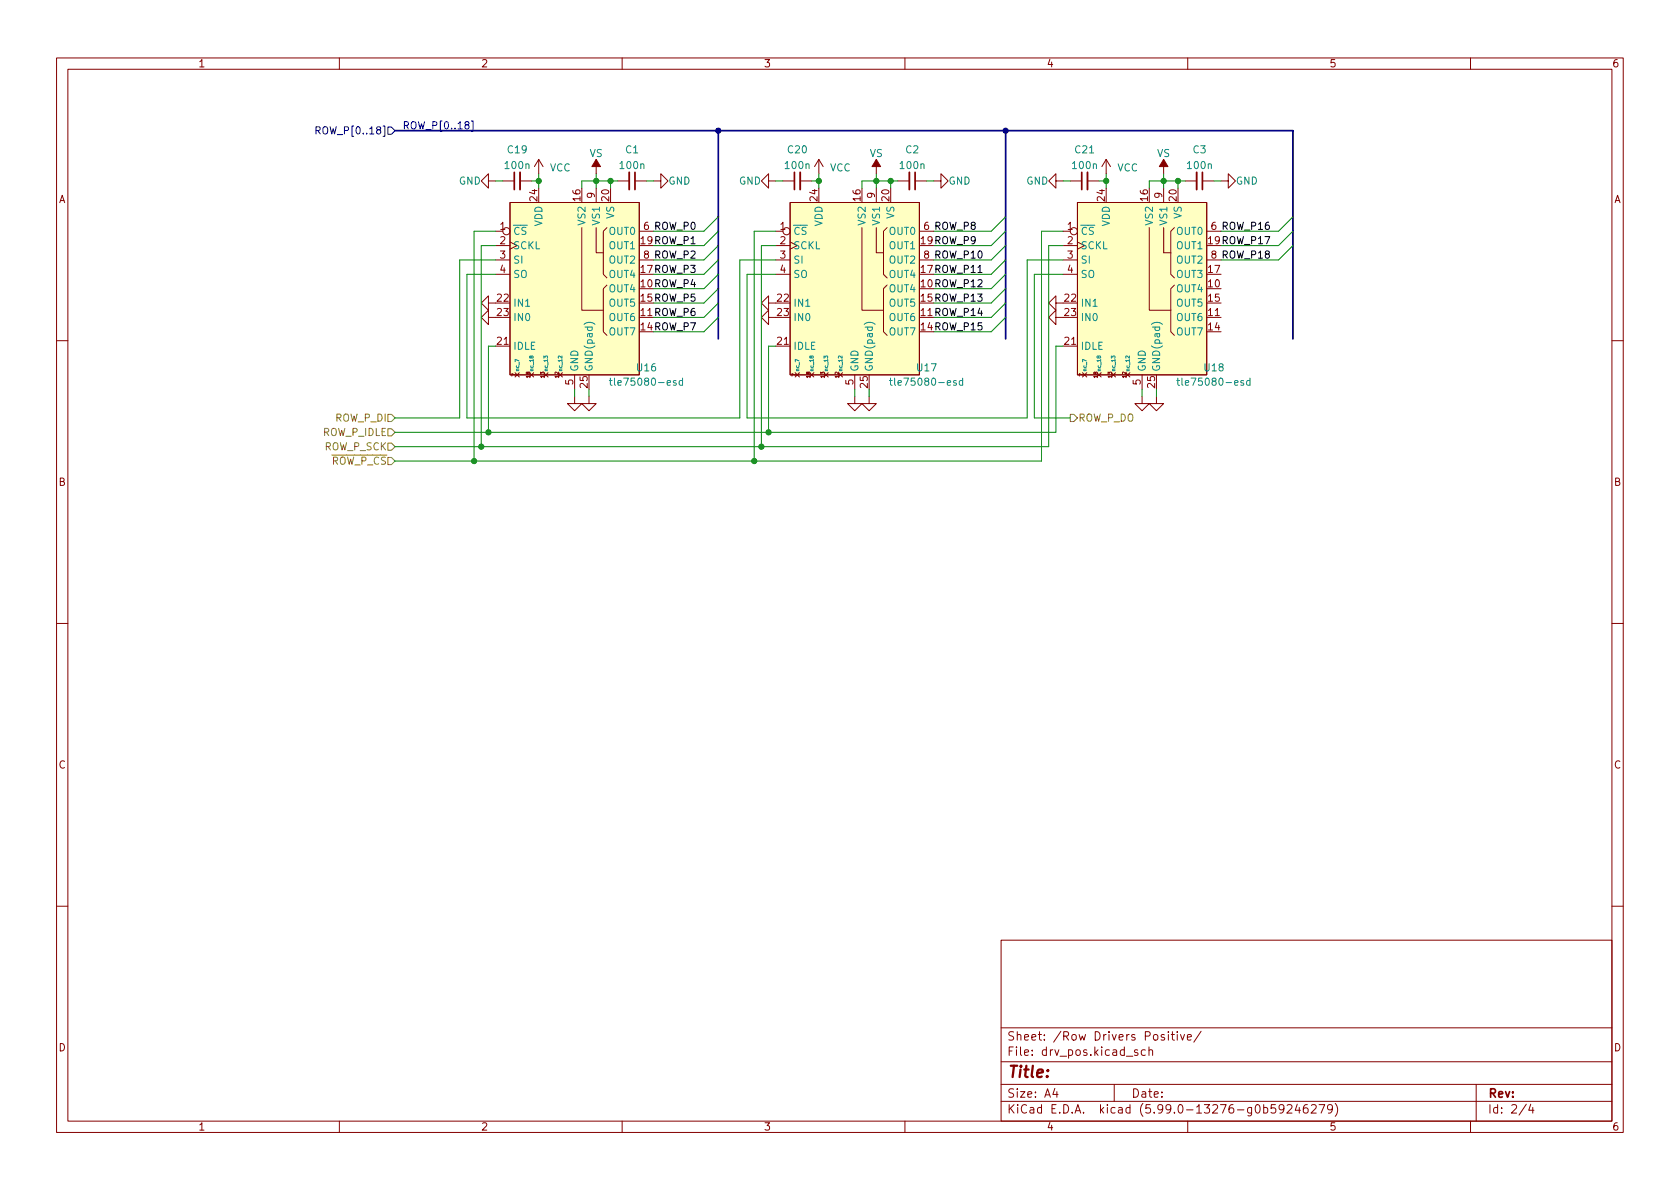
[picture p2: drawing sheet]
<svg xmlns="http://www.w3.org/2000/svg" width="297mm" height="210mm" viewBox="0 0 297 210" stroke-linecap="round" stroke-linejoin="round" font-family="sans-serif">
<g fill="none" stroke="#840000" stroke-width=".18">
<path d="M10 10.2h277v190.1h-277zM12 12.2h273v186.1h-273zM60 10.2v2M110 10.2v2M160 10.2v2M210 10.2v2M260 10.2v2M86.4 32v-1.3l-1.3 1.3 1.3 1.3v-1.3h1.2M88.9 32h2M90.2 35.8h22.8v30.5h-22.8zM91.9 32h2.1M95.2 28.2l-.7 1.3"/>
<path d="M95.2 28.2v2.5M95.2 28.2l.8 1.3M105.4 28.2v2.5M105.4 33.3v2.5M109.2 32h2.1M112.3 32h2M115.6 32h1.2v-1.3l1.3 1.3-1.3 1.3v-1.3M135.9 32v-1.3l-1.3 1.3 1.3 1.3v-1.3h1.3M138.4 32h2.1M139.7 35.8h22.9v30.5h-22.9zM141.5 32h2M144.8 28.2l-.8 1.3"/>
<path d="M144.8 28.2v2.5M144.8 28.2l.7 1.3M154.9 28.2v2.5M154.9 33.3v2.5M158.7 32h2.1M161.8 32h2M165.1 32h1.3v-1.3l1.2 1.3-1.2 1.3v-1.3M186.7 32v-1.3l-1.3 1.3 1.3 1.3v-1.3h1.3M189.2 32h2.1M190.5 35.8h22.9v30.5h-22.9zM192.3 32h2M195.6 28.2l-.8 1.3"/>
<path d="M195.6 28.2v2.5M195.6 28.2l.7 1.3M205.7 28.2v2.5M205.7 33.3v2.5M209.5 32h2.1M212.6 32h2M215.9 32h1.3v-1.3l1.2 1.3-1.2 1.3v-1.3M86.4 53.6v-1.3l-1.3 1.3 1.3 1.3v-1.3h1.2M86.4 56.1v-1.2l-1.3 1.2 1.3 1.3v-1.3h1.2M87.6 40.9h1.3M87.6 43.4h2.6M87.6 46h2.6"/>
<path d="M87.6 48.5h2.6M102.9 40.3v14.6h3.8M105.4 40.3v4.4h1.3M107.3 50.4l-.6 .6v7.7l.6 .6M107.3 40.3l-.6 .6v7.6l.6 .6M113 40.9h2.6M113 46h2.6M135.9 56.1v-1.2l-1.3 1.2 1.3 1.3v-1.3h1.3M135.9 53.6v-1.3l-1.3 1.3 1.3 1.3v-1.3h1.3M137.2 40.9h1.2M137.2 43.4h2.5M137.2 46h2.5"/>
<path d="M137.2 48.5h2.5M152.4 40.3v14.6h3.8M154.9 40.3v4.4h1.3M156.8 50.4l-.6 .6v7.7l.6 .6M156.8 40.3l-.6 .6v7.6l.6 .6M162.6 40.9h2.5M162.6 46h2.5M186.7 53.6v-1.3l-1.3 1.3 1.3 1.3v-1.3h1.3M186.7 56.1v-1.2l-1.3 1.2 1.3 1.3v-1.3h1.3M188 40.9h1.2M188 43.4h2.5M188 46h2.5"/>
<path d="M188 48.5h2.5M203.2 40.3v14.6h3.8M205.7 40.3v4.4h1.3M207.6 50.4l-.6 .6v7.7l.6 .6M207.6 40.3l-.6 .6v7.6l.6 .6M213.4 40.9h2.5M213.4 46h2.5M213.4 56.1h2.5M10 60.2h2M87.6 61.2h2.6M91.1 65.9l.7 .8M91.8 65.9l-.7 .8"/>
<path d="M93.6 65.9l.8 .8M94.4 65.9l-.8 .8M96.1 65.9l.8 .8M96.9 65.9l-.8 .8M98.7 65.9l.7 .8M99.4 65.9l-.7 .8M101.6 70.1v1.3h1.3l-1.3 1.2-1.3-1.2h1.3M101.6 66.3v2.5M104.1 70.1v1.3h1.3l-1.3 1.2-1.2-1.2h1.2M137.2 61.2h2.5M140.6 65.9l.8 .8M141.4 65.9l-.8 .8"/>
<path d="M143.1 65.9l.8 .8M143.9 65.9l-.8 .8M145.7 65.9l.7 .8M146.4 65.9l-.7 .8M148.2 65.9l.8 .8M149 65.9l-.8 .8M151.1 70.1v1.3h1.3l-1.3 1.2-1.2-1.2h1.2M151.1 66.3v2.5M153.7 70.1v1.3h1.2l-1.2 1.2-1.3-1.2h1.3M188 61.2h2.5M191.4 65.9l.8 .8M192.2 65.9l-.8 .8"/>
<path d="M193.9 65.9l.8 .8M194.7 65.9l-.8 .8M196.5 65.9l.7 .8M197.2 65.9l-.7 .8M199 65.9l.8 .8M199.8 65.9l-.8 .8M201.9 70.1v1.3h1.3l-1.3 1.2-1.2-1.2h1.2M201.9 66.3v2.5M204.5 70.1v1.3h1.2l-1.2 1.2-1.3-1.2h1.3M285 60.2h2M10 110.2h2M285 110.2h2"/>
<path d="M10 160.2h2M177 166.3h108v32h-108zM285 160.2h2M60 198.3v2M110 198.3v2M160 198.3v2M177 194.8h108M177 191.8h108M177 187.8h108M177 181.8h108M186.5 192.5l-.4 1h1M186.9 193v1"/>
<path d="M197 191.8v3M201.1 185.7l-.3-.1-.2 .2v.3l.5 .1v.4h-.5M202.5 185.7l-.4-.1-.3 .3v.4l.1 .3h.6M203.1 185.8l.3-.2 .3 .1 .1 .9M203.1 185.1v1.5M205.9 183l-.4-.1-.2 .2 .1 .3 .5 .1v.4h-.6M206.6 182.4v.2M206.6 182.9v1M207.1 182.9h.5M207.3 182.4v1.3l.3 .2M208.1 182.4v.2M208.1 182.9v1"/>
<path d="M208.7 182.9l.4 1 .3-1M209.9 183.4l.7-.1v-.3l-.5-.1-.2 .2 .1 .8h.6M210 198.3v2M212.4 182.4l-1.3 1.9M225.5 195.3h-.7l-.1 .7 .2-.1 .5 .1 .2 .2-.1 .5-.2 .1-.6-.1M227 196l-.3 .3h-.3l-.3-.3 .2-.6 .4-.1 .2 .2a.99 .99 0 0 1-.3 1.3h-.3M227.6 195.5l.5-.2 .3 .2v.3l-.9 1h.9M229.4 195.3l-.4 1h.9M229.7 195.8v1M231.1 195.3a.59 .59 0 0 0-.7 .7v.5l.2 .3h.4l.2-.1 .1-.5-.2-.2-.4-.1-.3 .3M231.9 195.5l.5-.2 .2 .2 .1 .3-.9 1h.9M233.2 195.3h1l-.6 1.5"/>
<path d="M235.6 196l-.3 .3h-.3l-.3-.3 .2-.6 .4-.1 .2 .2a.99 .99 0 0 1-.4 1.3h-.2M236.1 195.1a1.72 1.72 0 0 1 0 2.3M260 198.3v2M261 191.8v6.5M269.9 195.3l-1.3 1.9M270.6 195.3l-.3 1h.9M271 195.8v1"/>
<circle cx="89.5" cy="40.9" r=".63"/>
<circle cx="139.1" cy="40.9" r=".63"/>
<circle cx="189.9" cy="40.9" r=".63"/>
</g>
<g fill="#ffffc2" stroke="#ffffc2" stroke-width=".18">
<path d="M139.7 35.8h22.9v30.5h-22.9z"/>
<path d="M190.5 35.8h22.9v30.5h-22.9z"/>
<path d="M90.2 35.8h22.8v30.5h-22.8z"/>
</g>
<g fill="none" stroke="#008484" stroke-width=".18">
<path d="M103.3 57.4a1.46 1.46 0 0 1 1.9 0M152.8 57.4a1.46 1.46 0 0 1 1.9 0M203.6 57.4a1.46 1.46 0 0 1 1.9 0M93.9 63.1l.3-.1v.3a.27 .27 0 0 1-.3 0 .27 .27 0 0 1-.1-.3h-.1l-.1 .2 .1 .1 .2-.1M96.2 63.4v-.5l.2 .3 .1-.2h.3v.4M99.4 62.9v.5l-.5-.5-.2 .2 .1 .2M107.7 67.3h.5M107.9 66.9v1.1l.3 .1M120.7 67.3h-.4l-.2 .2 .1 .6h.5M120.7 66.9v1.2M143.4 63.1l.3-.1v.3a.27 .27 0 0 1-.2 0 .27 .27 0 0 1-.1-.3h-.2v.2l.1 .1 .1-.1M145.7 63.4v-.5l.2 .3 .1-.2h.3v.4"/>
<path d="M148.9 62.9v.5l-.5-.5-.2 .2 .1 .2M157.3 67.3h.5M157.4 66.9v1.1l.4 .1M170.2 67.3h-.4l-.2 .2 .1 .6h.5M170.2 66.9v1.2M194.2 63.1l.3-.1v.3a.27 .27 0 0 1-.2 0 .27 .27 0 0 1-.1-.3h-.2v.2l.1 .1 .1-.1M196.5 63.4v-.5l.2 .3 .1-.2h.3v.4M199.7 62.9v.5l-.5-.5-.2 .2 .1 .2M208.1 67.3h.5M208.2 66.9v1.1l.4 .1M221 67.3h-.4l-.2 .2 .1 .6h.5M221 66.9v1.2"/>
</g>
<path d="M91.9 30.5v3M111.3 30.5v3M141.5 30.5v3M160.8 30.5v3M192.3 30.5v3M211.6 30.5v3" fill="none" stroke="#840000" stroke-width=".33"/>
<path d="M90.9 30.5v3M112.3 30.5v3M140.5 30.5v3M161.8 30.5v3M191.3 30.5v3M212.6 30.5v3" fill="none" stroke="#840000" stroke-width=".3"/>
<g fill="#840000" stroke="#840000" stroke-width=".18">
<path d="M205.7 28.2l.8 1.3h-1.5z"/>
<path d="M154.9 28.2l.8 1.3h-1.5z"/>
<path d="M105.4 28.2l.8 1.3h-1.6z"/>
</g>
<path d="M68.6 78.4h.6l.6 .6-.6 .6h-.6zM68.6 73.3h.6l.6 .6-.6 .6h-.6zM68.6 75.8h.6l.6 .6-.6 .7h-.6zM189.2 73.3h.7l.6 .6-.6 .6h-.7z" fill="none" stroke="#848400" stroke-width=".18"/>
<path d="M55.9 23.1l.6-.1 .1-.2-.1-.3-.6-.1v1.3M56.2 23.1l.4 .6M68.6 22.5h.6l.6 .6-.6 .6h-.6z" fill="none" stroke="#000084" stroke-width=".18"/>
<path d="M83.4 21.4h.3v1.8h-.3" fill="none" stroke="#0000c2" stroke-width=".18"/>
<path d="M69.8 23.1h158.8v36.8M127 23.1v36.8M177.8 23.1v36.8" fill="none" stroke="#000084" stroke-width=".3"/>
<g fill="none" stroke="#008400" stroke-width=".18">
<path d="M87.6 32h1.3M94 32h1.2M95.2 30.7v2.6M105.4 30.7v2.6M107.9 32v1.3M109.2 32h-6.3v1.3M114.3 32h1.3M127 38.3l-2.5 2.6h-8.9M137.2 32h1.2M143.5 32h1.3M144.8 30.7v2.6M154.9 30.7v2.6"/>
<path d="M157.5 32v1.3M158.7 32h-6.3v1.3M163.8 32h1.3M177.8 38.3l-2.5 2.6h-10.2M188 32h1.2M194.3 32h1.3M195.6 30.7v2.6M205.7 30.7v2.6M208.3 32v1.3M209.5 32h-6.3v1.3M214.6 32h1.3M228.6 38.3l-2.5 2.6h-10.2"/>
<path d="M87.6 46h-6.3v27.9h-11.5M87.6 43.4h-2.5v35.6M87.6 40.9h-3.8v40.6M127 48.5l-2.5 2.5h-8.9M127 46l-2.5 2.5h-8.9M127 40.9l-2.5 2.5h-8.9M127 53.6l-2.5 2.5h-8.9M127 43.4l-2.5 2.6h-8.9M127 56.1l-2.5 2.6h-8.9M127 51l-2.5 2.6h-8.9M137.2 46h-6.4v27.9h-48.3v-25.4h5.1M137.2 43.4h-2.6v35.6"/>
<path d="M137.2 40.9h-3.9v40.6M177.8 48.5l-2.5 2.5h-10.2M177.8 46l-2.5 2.5h-10.2M177.8 40.9l-2.5 2.5h-10.2M177.8 53.6l-2.5 2.5h-10.2M177.8 43.4l-2.5 2.6h-10.2M177.8 56.1l-2.5 2.6h-10.2M177.8 51l-2.5 2.6h-10.2M188 46h-6.4v27.9h-49.5v-25.4h5.1M188 48.5h-5.1v25.4h6.3M188 43.4h-2.6v35.6h-115.6M188 40.9h-3.9v40.6h-114.3"/>
<path d="M228.6 40.9l-2.5 2.5h-10.2M228.6 43.4l-2.5 2.6h-10.2M87.6 61.2h-1.2v15.2M101.6 68.8v1.3M104.1 68.8v1.3M137.2 61.2h-1.3v15.2M151.1 68.8v1.3M153.7 68.8v1.3M188 61.2h-1.3v15.2h-116.9M201.9 68.8v1.3M204.5 68.8v1.3"/>
</g>
<g fill="#000084" stroke="#000084" stroke-width=".18">
<circle cx="127" cy="23.1" r=".46"/>
<circle cx="177.8" cy="23.1" r=".46"/>
</g>
<g fill="#008400" stroke="#008400" stroke-width=".18">
<circle cx="133.3" cy="81.5" r=".46"/>
<circle cx="134.6" cy="79" r=".46"/>
<circle cx="107.9" cy="32" r=".46"/>
<circle cx="135.9" cy="76.4" r=".46"/>
<circle cx="144.8" cy="32" r=".46"/>
<circle cx="86.4" cy="76.4" r=".46"/>
<circle cx="85.1" cy="79" r=".46"/>
<circle cx="83.8" cy="81.5" r=".46"/>
<circle cx="208.3" cy="32" r=".46"/>
<circle cx="205.7" cy="32" r=".46"/>
<circle cx="154.9" cy="32" r=".46"/>
<circle cx="157.5" cy="32" r=".46"/>
<circle cx="95.2" cy="32" r=".46"/>
<circle cx="105.4" cy="32" r=".46"/>
<circle cx="195.6" cy="32" r=".46"/>
</g>
<text font-size="2.8" fill="#840000" x="178" y="190.6">Title:</text>
<g font-size="2.1" fill="#840000">
<text x="178" y="184">Sheet: /Row Drivers Positive/</text>
<text x="178" y="186.7">File: drv_pos.kicad_sch</text>
<text x="178" y="196.9">KiCad E.D.A. kicad (5.99.0-13276-g0b59246279)</text>
<text x="178" y="194.1">Size: A4</text>
<text x="200" y="194.1">Date:</text>
<text x="263" y="194.1">Rev:</text>
<text x="263" y="196.9">Id: 2/4</text>
</g>
<g font-size="1.8" fill="#840000">
<text x="35" y="11.9">1</text>
<text x="85" y="11.9">2</text>
<text x="135" y="11.9">3</text>
<text x="185" y="11.9">4</text>
<text x="235" y="11.9">5</text>
<text x="285" y="11.9">6</text>
<text x="10.3" y="35.9">A</text>
<text x="95" y="35.5" transform="rotate(-90 95 35.5)">24</text>
<text x="102.6" y="35.5" transform="rotate(-90 102.6 35.5)">16</text>
<text x="105.2" y="35" transform="rotate(-90 105.2 35)">9</text>
<text x="107.7" y="35.5" transform="rotate(-90 107.7 35.5)">20</text>
<text x="144.5" y="35.5" transform="rotate(-90 144.5 35.5)">24</text>
<text x="152.1" y="35.5" transform="rotate(-90 152.1 35.5)">16</text>
<text x="154.7" y="35" transform="rotate(-90 154.7 35)">9</text>
<text x="157.2" y="35.5" transform="rotate(-90 157.2 35.5)">20</text>
<text x="195.3" y="35.5" transform="rotate(-90 195.3 35.5)">24</text>
<text x="202.9" y="35.5" transform="rotate(-90 202.9 35.5)">16</text>
<text x="205.5" y="35" transform="rotate(-90 205.5 35)">9</text>
<text x="208" y="35.5" transform="rotate(-90 208 35.5)">20</text>
<text x="285.3" y="35.9">A</text>
<text x="88.4" y="40.6">1</text>
<text x="137.9" y="40.6">1</text>
<text x="188.7" y="40.6">1</text>
<text x="88.4" y="43.2">2</text>
<text x="88.4" y="45.7">3</text>
<text x="137.9" y="43.2">2</text>
<text x="137.9" y="45.7">3</text>
<text x="188.7" y="43.2">2</text>
<text x="188.7" y="45.7">3</text>
<text x="87.9" y="53.3">22</text>
<text x="88.4" y="48.3">4</text>
<text x="137.4" y="53.3">22</text>
<text x="137.9" y="48.3">4</text>
<text x="188.2" y="53.3">22</text>
<text x="188.7" y="48.3">4</text>
<text x="213.6" y="50.8">10</text>
<text x="213.6" y="53.3">15</text>
<text x="213.6" y="48.3">17</text>
<text x="87.9" y="55.9">23</text>
<text x="137.4" y="55.9">23</text>
<text x="188.2" y="55.9">23</text>
<text x="213.6" y="55.9">11</text>
<text x="213.6" y="58.4">14</text>
<text x="87.9" y="61">21</text>
<text x="137.4" y="61">21</text>
<text x="188.2" y="61">21</text>
<text x="101.3" y="68.1" transform="rotate(-90 101.3 68.1)">5</text>
<text x="103.9" y="68.5" transform="rotate(-90 103.9 68.5)">25</text>
<text x="150.9" y="68.1" transform="rotate(-90 150.9 68.1)">5</text>
<text x="153.4" y="68.5" transform="rotate(-90 153.4 68.5)">25</text>
<text x="201.7" y="68.1" transform="rotate(-90 201.7 68.1)">5</text>
<text x="204.2" y="68.5" transform="rotate(-90 204.2 68.5)">25</text>
<text x="10.3" y="85.9">B</text>
<text x="285.3" y="85.9">B</text>
<text x="10.3" y="135.9">C</text>
<text x="285.3" y="135.9">C</text>
<text x="10.3" y="185.9">D</text>
<text x="285.3" y="185.9">D</text>
<text x="35" y="199.9">1</text>
<text x="85" y="199.9">2</text>
<text x="135" y="199.9">3</text>
<text x="185" y="199.9">4</text>
<text x="235" y="199.9">5</text>
<text x="285" y="199.9">6</text>
</g>
<text font-size="1.8" fill="#000084" x="56.9" y="23.7">ROW_P[0..18]</text>
<text font-size="1.8" fill="#0000c2" x="71.1" y="22.8">ROW_P[0..18]</text>
<g font-size="1.8" fill="#008484">
<text x="89.4" y="29.9">100n</text>
<text x="89.8" y="27.1">C19</text>
<text x="104.2" y="27.8">VS</text>
<text x="109.7" y="29.9">100n</text>
<text x="110.6" y="27.1">C1</text>
<text x="139" y="29.9">100n</text>
<text x="139.3" y="27.1">C20</text>
<text x="153.8" y="27.8">VS</text>
<text x="159.3" y="29.9">100n</text>
<text x="160.2" y="27.1">C2</text>
<text x="189.8" y="29.9">100n</text>
<text x="190.1" y="27.1">C21</text>
<text x="204.6" y="27.8">VS</text>
<text x="210.1" y="29.9">100n</text>
<text x="211" y="27.1">C3</text>
<text x="81.1" y="32.6">GND</text>
<text x="97.2" y="30.3">VCC</text>
<text x="118.2" y="32.6">GND</text>
<text x="130.6" y="32.6">GND</text>
<text x="146.7" y="30.3">VCC</text>
<text x="167.7" y="32.6">GND</text>
<text x="181.4" y="32.6">GND</text>
<text x="197.5" y="30.3">VCC</text>
<text x="218.5" y="32.6">GND</text>
<text x="90.7" y="41.5">~{CS}</text>
<text x="95.9" y="40.1" transform="rotate(-90 95.9 40.1)">VDD</text>
<text x="103.5" y="39.7" transform="rotate(-90 103.5 39.7)">VS2</text>
<text x="106" y="39.7" transform="rotate(-90 106 39.7)">VS1</text>
<text x="107.8" y="41.5">OUT0</text>
<text x="108.6" y="38.7" transform="rotate(-90 108.6 38.7)">VS</text>
<text x="140.2" y="41.5">~{CS}</text>
<text x="145.4" y="40.1" transform="rotate(-90 145.4 40.1)">VDD</text>
<text x="153" y="39.7" transform="rotate(-90 153 39.7)">VS2</text>
<text x="155.6" y="39.7" transform="rotate(-90 155.6 39.7)">VS1</text>
<text x="157.3" y="41.5">OUT0</text>
<text x="158.1" y="38.7" transform="rotate(-90 158.1 38.7)">VS</text>
<text x="191" y="41.5">~{CS}</text>
<text x="196.2" y="40.1" transform="rotate(-90 196.2 40.1)">VDD</text>
<text x="203.8" y="39.7" transform="rotate(-90 203.8 39.7)">VS2</text>
<text x="206.4" y="39.7" transform="rotate(-90 206.4 39.7)">VS1</text>
<text x="208.1" y="41.5">OUT0</text>
<text x="208.9" y="38.7" transform="rotate(-90 208.9 38.7)">VS</text>
<text x="90.7" y="44.1">SCKL</text>
<text x="90.7" y="46.6">SI</text>
<text x="107.8" y="44.1">OUT1</text>
<text x="107.8" y="46.6">OUT2</text>
<text x="140.2" y="44.1">SCKL</text>
<text x="140.2" y="46.6">SI</text>
<text x="157.3" y="44.1">OUT1</text>
<text x="157.3" y="46.6">OUT2</text>
<text x="191" y="44.1">SCKL</text>
<text x="191" y="46.6">SI</text>
<text x="208.1" y="44.1">OUT1</text>
<text x="208.1" y="46.6">OUT2</text>
<text x="90.7" y="49.1">SO</text>
<text x="107.8" y="51.7">OUT4</text>
<text x="107.8" y="49.1">OUT4</text>
<text x="140.2" y="49.1">SO</text>
<text x="157.3" y="51.7">OUT4</text>
<text x="157.3" y="49.1">OUT4</text>
<text x="191" y="49.1">SO</text>
<text x="208.1" y="51.7">OUT4</text>
<text x="208.1" y="49.1">OUT3</text>
<text x="90.7" y="54.2">IN1</text>
<text x="90.7" y="56.8">IN0</text>
<text x="107.8" y="56.8">OUT6</text>
<text x="107.8" y="59.3">OUT7</text>
<text x="107.8" y="54.2">OUT5</text>
<text x="140.2" y="54.2">IN1</text>
<text x="140.2" y="56.8">IN0</text>
<text x="157.3" y="56.8">OUT6</text>
<text x="157.3" y="59.3">OUT7</text>
<text x="157.3" y="54.2">OUT5</text>
<text x="191" y="54.2">IN1</text>
<text x="191" y="56.8">IN0</text>
<text x="208.1" y="56.8">OUT6</text>
<text x="208.1" y="59.3">OUT7</text>
<text x="208.1" y="54.2">OUT5</text>
<text x="90.7" y="61.8">IDLE</text>
<text x="102.2" y="65.8" transform="rotate(-90 102.2 65.8)">GND</text>
<text x="104.8" y="65.8" transform="rotate(-90 104.8 65.8)">GND(pad)</text>
<text x="112.7" y="65.7">U16</text>
<text x="140.2" y="61.8">IDLE</text>
<text x="151.8" y="65.8" transform="rotate(-90 151.8 65.8)">GND</text>
<text x="154.3" y="65.8" transform="rotate(-90 154.3 65.8)">GND(pad)</text>
<text x="162.2" y="65.7">U17</text>
<text x="191" y="61.8">IDLE</text>
<text x="202.6" y="65.8" transform="rotate(-90 202.6 65.8)">GND</text>
<text x="205.1" y="65.8" transform="rotate(-90 205.1 65.8)">GND(pad)</text>
<text x="213" y="65.7">U18</text>
<text x="109" y="68.2">tle75080-esd</text>
<text x="158.5" y="68.2">tle75080-esd</text>
<text x="209.3" y="68.2">tle75080-esd</text>
</g>
<g font-size="1.8">
<text x="113.8" y="40.6">6 ROW_P0</text>
<text x="163.3" y="40.6">6 ROW_P8</text>
<text x="214.1" y="40.6">6 ROW_P16</text>
<text x="113.3" y="43.2">19ROW_P1</text>
<text x="113.8" y="45.7">8 ROW_P2</text>
<text x="162.8" y="43.2">19ROW_P9</text>
<text x="163.3" y="45.7">8 ROW_P10</text>
<text x="213.6" y="43.2">19ROW_P17</text>
<text x="214.1" y="45.7">8 ROW_P18</text>
<text x="113.3" y="50.8">10ROW_P4</text>
<text x="113.3" y="53.3">15ROW_P5</text>
<text x="113.3" y="48.3">17ROW_P3</text>
<text x="162.8" y="50.8">10ROW_P12</text>
<text x="162.8" y="53.3">15ROW_P13</text>
<text x="162.8" y="48.3">17ROW_P11</text>
<text x="113.3" y="55.9">11ROW_P6</text>
<text x="113.3" y="58.4">14ROW_P7</text>
<text x="162.8" y="55.9">11ROW_P14</text>
<text x="162.8" y="58.4">14ROW_P15</text>
</g>
<g font-size="1.8" fill="#848400">
<text x="57" y="77.1">ROW_P_IDLE</text>
<text x="59.2" y="74.5">ROW_P_DI</text>
<text x="190.6" y="74.5">ROW_P_DO</text>
<text x="57.2" y="82.2">~{ROW_P_CS}</text>
<text x="57.3" y="79.6">ROW_P_SCK</text>
</g>
<g font-size=".9" fill="#008484">
<text x="91.8" y="65.8" transform="rotate(-90 91.8 65.8)">nc_7</text>
<text x="94.3" y="65.8" transform="rotate(-90 94.3 65.8)">nc_18</text>
<text x="96.8" y="65.8" transform="rotate(-90 96.8 65.8)">nc_13</text>
<text x="99.4" y="65.8" transform="rotate(-90 99.4 65.8)">nc_12</text>
<text x="141.3" y="65.8" transform="rotate(-90 141.3 65.8)">nc_7</text>
<text x="143.8" y="65.8" transform="rotate(-90 143.8 65.8)">nc_18</text>
<text x="146.4" y="65.8" transform="rotate(-90 146.4 65.8)">nc_13</text>
<text x="148.9" y="65.8" transform="rotate(-90 148.9 65.8)">nc_12</text>
<text x="192.1" y="65.8" transform="rotate(-90 192.1 65.8)">nc_7</text>
<text x="194.6" y="65.8" transform="rotate(-90 194.6 65.8)">nc_18</text>
<text x="197.2" y="65.8" transform="rotate(-90 197.2 65.8)">nc_13</text>
<text x="199.7" y="65.8" transform="rotate(-90 199.7 65.8)">nc_12</text>
</g>
<g font-size=".9" fill="#840000">
<text x="91.2" y="66.5" transform="rotate(-90 91.2 66.5)">7</text>
<text x="93.7" y="66.8" transform="rotate(-90 93.7 66.8)">18</text>
<text x="96.3" y="66.8" transform="rotate(-90 96.3 66.8)">13</text>
<text x="98.8" y="66.8" transform="rotate(-90 98.8 66.8)">12</text>
<text x="140.7" y="66.5" transform="rotate(-90 140.7 66.5)">7</text>
<text x="143.3" y="66.8" transform="rotate(-90 143.3 66.8)">18</text>
<text x="145.8" y="66.8" transform="rotate(-90 145.8 66.8)">13</text>
<text x="148.3" y="66.8" transform="rotate(-90 148.3 66.8)">12</text>
<text x="191.5" y="66.5" transform="rotate(-90 191.5 66.5)">7</text>
<text x="194.1" y="66.8" transform="rotate(-90 194.1 66.8)">18</text>
<text x="196.6" y="66.8" transform="rotate(-90 196.6 66.8)">13</text>
<text x="199.1" y="66.8" transform="rotate(-90 199.1 66.8)">12</text>
</g>
</svg>
